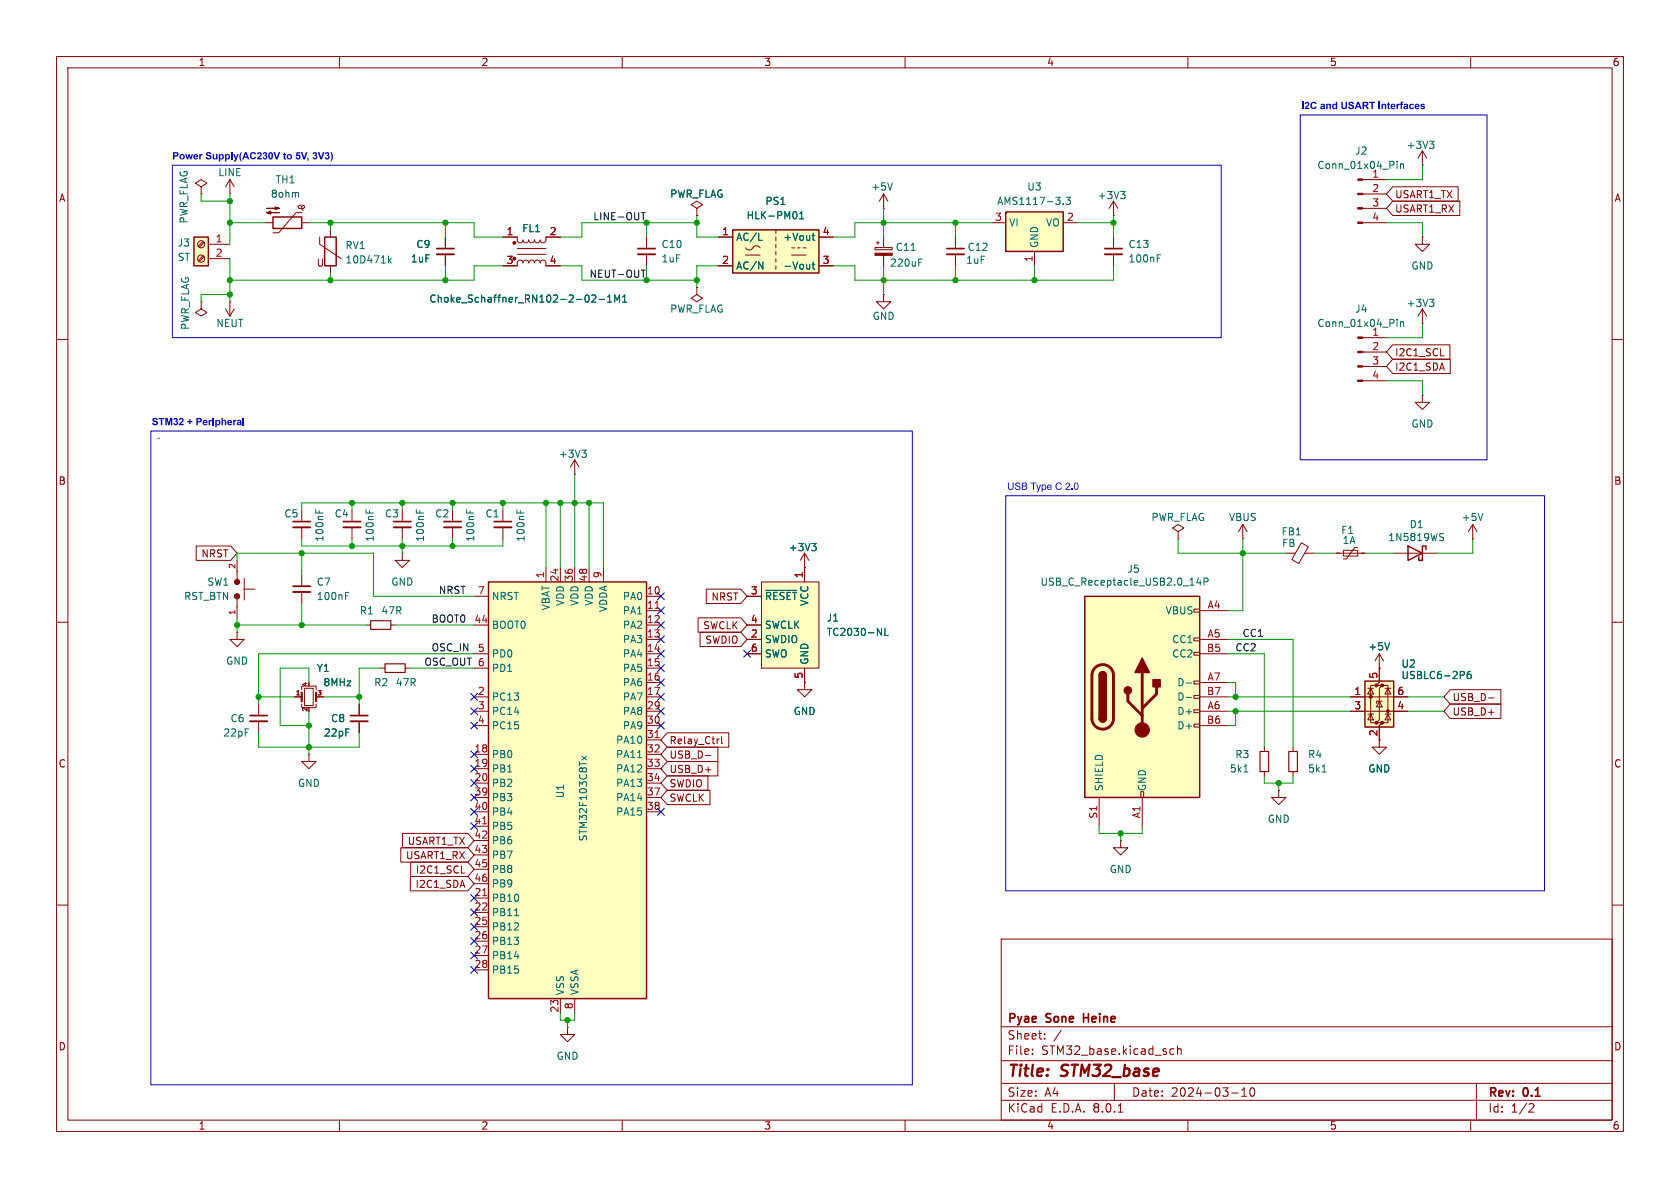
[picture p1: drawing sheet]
<svg xmlns="http://www.w3.org/2000/svg" width="297mm" height="210mm" viewBox="0 0 297 210" stroke-linecap="round" stroke-linejoin="round" font-family="sans-serif">
<g fill="none" stroke="#840000" stroke-width=".18">
<path d="M10 10h277v190h-277zM12 12h273v186h-273zM60 10v2M110 10v2M160 10v2M210 10v2M260 10v2M10 60h2M285 60h2M10 110h2M285 110h2M10 160h2"/>
<path d="M285 160h2M177 166h108v32h-108zM60 198v2M100.3 181.6v1.3h1.3l-1.3 1.3-1.2-1.3h1.2M100.3 181.6h.1M110 198v2M160 198v2M177 194.5h108M177 191.5h108M177 187.5h108M177 181.5h108M182.5 186.3v.1"/>
<path d="M182.5 185.5v.1M184.7 183.6v.1M184.7 182.8v.1M187.6 182.1l-1.3 2M197 191.5v3M197.7 196.6h.8M207 186.3h.5M207 185.5h.5M208.2 185.5l.2-.1 .3 .1 .1 .9M208.2 184.9v1.5M210 198v2M217.7 193.2h1.2"/>
<path d="M219.5 193.8h.9M219.5 192.7l.5-.4v1.5M221.2 192.4l.1-.1a.81 .81 0 0 1 .6 .6 .81 .81 0 0 1-.3 .8l-.1 .1a.81 .81 0 0 1-.6-.6 .81 .81 0 0 1 .3-.8zM260 198v2M261 191.5v6.5M270.5 195.1l.5 .1 .2 .3-1 1.1h1"/>
</g>
<path d="M191.6 179.2v1.5M191.6 179.9h.8" fill="none" stroke="#840000" stroke-width=".3"/>
<path d="M86.4 102.9h27.9v73.6h-27.9z" fill="#ffffc2"/>
<path d="M86.4 102.9h27.9v73.6h-27.9z" fill="none" stroke="#840000" stroke-width=".25"/>
<g fill="none" stroke="#840000" stroke-width=".18">
<path d="M39.9 54.6l.7 1.3M40.6 53.3h.1M40.6 53.3v2.6M41.4 54.6l-.8 1.3M142.2 97.8l-.7 1.3M142.2 97.8v2.5M142.2 97.8l.8 1.3M83.8 105.4h2.6M83.8 110.5h2.6M83.8 115.6h2.6M83.8 118.1h2.6M96.5 100.3v2.6"/>
<path d="M99.1 100.3v2.6M101.6 100.3v2.6M104.1 100.3v2.6M106.7 100.3v2.6M114.3 105.4h2.5M114.3 108h2.5M114.3 110.5h2.5M114.3 113h2.5M114.3 115.6h2.5M114.3 118.1h2.5M142.2 100.3h.1M83.8 123.2h2.6"/>
<path d="M83.8 133.4h2.6M83.8 135.9h2.6M83.8 138.4h2.6M83.8 125.7h2.6M83.8 128.3h2.6M114.3 120.7h2.5M114.3 123.2h2.5M114.3 133.4h2.5M114.3 135.9h2.5M114.3 138.4h2.5M114.3 125.7h2.5M114.3 128.3h2.5"/>
<path d="M114.3 130.8h2.5M83.8 158.8h2.6M83.8 141h2.6M83.8 143.5h2.6M83.8 146.1h2.6M83.8 148.6h2.6M83.8 151.1h2.6M83.8 153.7h2.6M83.8 156.2h2.6M114.3 141h2.5M114.3 143.5h2.5M83.8 161.3h2.6"/>
<path d="M83.8 163.8h2.6M83.8 166.4h2.6M83.8 168.9h2.6M83.8 171.5h2.6M99.1 176.5v2.6M101.6 176.5v2.6"/>
</g>
<path d="M115.8 107.5h.7M115.8 130.4h.7M85.3 158.3h.8M85.3 145.6h.8" fill="none" stroke="#a90000" stroke-width=".18"/>
<path d="M143.5 96.1h.8l-.4 .5M144 96.6l.3 .2v.3l-.3 .3M102.9 133.7l.8 .6M103.7 133.7l-.8 .6M112.7 133.9h.7M91 161.9h.7" fill="none" stroke="#006464" stroke-width=".18"/>
<path d="M34.3 41.9h2.5v5.1h-2.5z" fill="#ffffc2"/>
<path d="M34.3 41.9h2.5v5.1h-2.5z" fill="none" stroke="#840000" stroke-width=".25"/>
<g fill="none" stroke="#840000" stroke-width=".18">
<path d="M35.6 33l1-.6-1-.6-1.1 .6 1.1 .6v1.3M35.6 34.3h.1M40.6 34.3h.1M40.6 31.8l-.7 1.2M40.6 31.8v2.5M40.6 31.8l.8 1.2M240.9 39.4h4.2M240.9 36.8h4.2M240.9 34.3h4.2M240.9 31.8h4.2M35.9 45.2l-.8 .9M35.9 42.7l-.8 .8"/>
<path d="M36.1 45.4l-.9 .8M36.1 42.8l-.9 .9M36.8 43.2h3.8M36.8 45.7h3.8M78.7 41.9v2M78.7 45v2M240.9 59.7h4.2M251.5 57.2h.1M251.5 41.9v1.3h1.2l-1.2 1.3-1.3-1.3h1.3M251.5 41.9h.1M251.5 54.6l-.8 1.3M251.5 54.6v2.6"/>
<path d="M251.5 54.6l.7 1.3M240.9 67.3h4.2M240.9 64.8h4.2M240.9 62.2h4.2M251.5 69.9v1.2h1.2l-1.2 1.3-1.3-1.3h1.3M251.5 69.9h.1"/>
<circle cx="35.6" cy="43.2" r=".63"/>
<circle cx="35.6" cy="45.7" r=".63"/>
</g>
<g fill="#840000" stroke="#840000" stroke-width=".18">
<path d="M240 67.2h.9v.2h-.9z"/>
<path d="M240 64.6h.9v.3h-.9z"/>
<path d="M240 62.1h.9v.3h-.9z"/>
<path d="M240 59.6h.9v.2h-.9z"/>
<path d="M240 39.2h.9v.3h-.9z"/>
<path d="M240 36.7h.9v.3h-.9z"/>
<path d="M240 34.2h.9v.2h-.9z"/>
<path d="M240 31.6h.9v.3h-.9z"/>
</g>
<path d="M247 28.5v.1M247 28.9v.9M247.6 28.9v.9M247.6 29.1l.2-.2 .3 .1v.8M247 56.5v.1M247 56.9v.8M247.6 56.9v.8M247.6 57l.2-.1h.3v.8M252.7 52.9h.8l-.4 .5M253.3 53.4l.2 .2v.3l-.2 .3" fill="none" stroke="#006464" stroke-width=".18"/>
<path d="M77.2 45h3.1" fill="none" stroke="#840000" stroke-width=".33"/>
<path d="M77.2 43.9h3.1" fill="none" stroke="#840000" stroke-width=".3"/>
<path d="M191.8 105.4h20.3v35.6h-20.3z" fill="#ffffc2"/>
<g fill="none" stroke="#840000" stroke-width=".18">
<path d="M123.2 36.8l1-.6-1-.6-1 .6 1 .6v1.3M123.2 38.1h.1M88.9 41.9h2.5l.1 .7 .5 .3 .3-.1 .2-.4 .1 .3 .3 .2 .4-.1 .2-.4 .1 .3 .3 .2 .4-.1 .2-.4 .1 .3 .3 .2 .4-.1 .2-.4 .2 .4 .4 .1 .4-.3v-.7h2.6M91.4 43.9h5.1M91.4 45h5.1M96.5 46.5l-.1-.4-.3-.1-.4 .1-.2 .4-.1-.3-.3-.2-.4 .1-.2 .4-.1-.3-.3-.2-.4 .1-.2 .4-.2-.4-.4-.1-.3 .2-.1 .3-.2-.4-.4-.1-.4 .3-.1 .7h-2.5M96.5 47h2.6M154.7 43.8h3v.3h-3zM154.9 42.9h.5M155.2 42.7v.5M156.2 41.9v1.9M156.2 45.1v1.9"/>
<path d="M208.3 94l1-.7-1-.6-1 .6 1 .7v1.3M208.3 95.3h.1M219.7 95.3h.1M219.7 92.7l-.8 1.3M219.7 92.7v2.6M219.7 92.7l.8 1.3M211.1 115.3h1v.5h-1zM211.1 112.8h1v.5h-1zM211.1 107.7h1v.5h-1zM212.1 108h5.1M212.1 113h5.1M212.1 115.6h5.1"/>
<path d="M201.7 140h.5v1h-.5zM211.1 128h1v.5h-1zM211.1 125.5h1v.5h-1zM211.1 122.9h1v.5h-1zM211.1 120.4h1v.5h-1zM212.1 125.7h5.1M212.1 120.7h5.1M212.1 128.3h5.1M212.1 123.2h5.1M194.3 141v5.1M198.1 148.6v1.3h1.3l-1.3 1.2-1.3-1.2h1.3M198.1 148.6h.1"/>
<path d="M201.9 141v5.1"/>
</g>
<path d="M191.8 105.4h20.3v35.6h-20.3zM194.3 119.4a.64 .64 0 0 1 .6-.7 .64 .64 0 0 1 .7 .7M194.3 127a.64 .64 0 0 0 .6 .6 .64 .64 0 0 0 .7-.6" fill="none" stroke="#840000" stroke-width=".25"/>
<path d="M193.6 118a1.91 1.91 0 0 1 2.1-.4 1.91 1.91 0 0 1 1.1 1.8v7.6a1.91 1.91 0 0 1-1.9 1.9 1.91 1.91 0 0 1-1.9-1.9v-7.8l.2-.6zM201.9 118.9v10.1M199.4 122.7v1.3l2.5 2.5M204.5 121.4v1.3l-2.6 2.5" fill="none" stroke="#840000" stroke-width=".51"/>
<g fill="#840000" stroke="#840000" stroke-width=".25">
<path d="M194.3 127h1.3a.64 .64 0 0 1-.7 .6 .64 .64 0 0 1-.6-.6z"/>
<path d="M194.3 119.4h1.3v7.6h-1.3z"/>
<path d="M194.5 118.9a.64 .64 0 0 1 .7-.1 .64 .64 0 0 1 .4 .6h-1.3z"/>
<path d="M201.9 116.3l1.3 2.6h-2.5z"/>
<path d="M203.8 120.1h1.3v1.3h-1.3z"/>
<circle cx="199.4" cy="122" r=".63"/>
</g>
<g fill="#840000" stroke="#840000" stroke-width=".18">
<path d="M154.7 44.8h3v.3h-3z"/>
<circle cx="201.9" cy="129" r="1.27"/>
<circle cx="90.9" cy="45.7" r=".25"/>
<circle cx="90.9" cy="42.9" r=".25"/>
</g>
<g fill="none" stroke="#006464" stroke-width=".18">
<path d="M104.6 52.3l.5-.2 .3 .4-.8 .9h.8M105.9 52.9h1M107.4 53.4h.7M107.4 52.5l.4-.4v1.3M108.7 53.4v-1.3l.4 .9 .4-.9v1.3M110.1 53.4h.7M110.1 52.5l.3-.4v1.3M161.1 44.3h.7M162.4 46.4h.4M162.4 45.8h.6M211.9 102.1l-.3 .9h.8M212.2 102.6v.8"/>
<path d="M212.9 102.8h.6l.1-.2-.1-.3-.6-.1v1.2M209.7 120.7h1M209.7 123.3h1"/>
</g>
<path d="M129.5 40.6h15.3v7.7h-15.3z" fill="#ffffc2"/>
<path d="M48.3 38.4h5v2h-5zM57.4 41.9h2v5.1h-2zM129.5 40.6h15.3v7.7h-15.3z" fill="none" stroke="#840000" stroke-width=".25"/>
<g fill="none" stroke="#840000" stroke-width=".18">
<path d="M47 39.4h1.3M52.7 36.6l.2 .2h.7l.2-.2-.1-.2-.2-.1-.2 .2 .1 .4 .2 .3M53.2 36.2l-.4 .2-.1 .2M53.3 37.6h-1l-3 3.5h-1M53.3 39.4h1.3M156.2 36.8h.1M156.2 34.3l-.8 1.3M156.2 34.3v2.5M156.2 34.3l.8 1.3M196.8 38.1h.1M196.8 35.6v2.5M196.8 35.6l-.7 1.2"/>
<path d="M196.8 35.6l.8 1.2M35.6 53.3v1.3l-1.1 .6 1.1 .7 1-.7-1-.6M35.6 53.3h.1M56.5 41.9v1.3l3.8 2.5M58.4 40.6v1.3M58.4 47v1.3M127 41.9h2.5M127 47h2.5M131.8 43.8a.8 .8 0 0 0 .8 .4 .8 .8 0 0 0 .7-.6 .73 .73 0 0 1 1.1 .2M131.8 45.1h2.6M137.2 40.6v.7M137.2 41.9v.6"/>
<path d="M137.2 43.2v.6M137.2 44.5v.6M137.2 45.7v.7M137.2 47v.6M140 45.1h2.5M140 43.8h.5M141 43.8h.5M142 43.8h.5M144.8 41.9h2.5M144.8 47h2.5M156.2 52.1v1.2h1.3l-1.3 1.3-1.3-1.3h1.3M156.2 52.1h.1"/>
<path d="M196.8 41.9v2M196.8 45v2"/>
</g>
<g fill="none" stroke="#006464" stroke-width=".18">
<path d="M52.6 34l.2 .2v.7M140.8 37.5l.1 .4-.1 .7M141.4 38.7h.7M141.4 37.8l.3-.4v1.3M157.8 32.3l-.5 1.3M198.1 33.9h.8l-.4 .4M198.7 34.3l.2 .3v.3l-.2 .2M68.7 45.2v1.3M68.8 46l.4 .5M69.2 45.6l-.5 .5M134.1 42.5h.6M134.1 46.3l.8 1.3v-1.3"/>
<path d="M143.6 46.7h.5M143.6 41.6h.5M143.7 41.2v1.1l.4 .2M143.7 46.3v1.1l.4 .2M204.6 45.6h.4M204.6 45h.6"/>
</g>
<g fill="#840000" stroke="#840000" stroke-width=".18">
<path d="M47.1 36.8h2.3l-.8 .3v-.5l.8 .2z"/>
<path d="M47.1 37.6l.8-.3v.5l-.8-.2h2.3z"/>
</g>
<path d="M195.3 45h3.1" fill="none" stroke="#840000" stroke-width=".33"/>
<path d="M195.3 43.9h3.1" fill="none" stroke="#840000" stroke-width=".3"/>
<path d="M177.8 37.5h10.2v7h-10.2z" fill="#ffffc2"/>
<path d="M177.8 37.5h10.2v7h-10.2z" fill="none" stroke="#840000" stroke-width=".25"/>
<path d="M175.3 39.4h2.5M188 39.4h2.5M182.9 44.5v2.5" fill="none" stroke="#840000" stroke-width=".18"/>
<path d="M188 36v.1M188.4 34.9h.8l-.4 .5 .4 .1v.5l-.2 .1-.6-.1" fill="none" stroke="#006464" stroke-width=".18"/>
<path d="M134.6 102.9h10.2v15.2h-10.2z" fill="#ffffc2"/>
<g fill="none" stroke="#840000" stroke-width=".18">
<path d="M251.5 29.2h.1M251.5 26.7l-.8 1.2M251.5 26.7v2.5M251.5 26.7l.7 1.2M114.3 41.9v2M114.3 45v2M123.2 50.8v1.3l-1 .6 1 .6 1-.6-1-.6M123.2 50.8h.1M168.9 41.9v2M168.9 45v2M41.9 99.1v3.3M53.3 90.2v2"/>
<path d="M53.3 93.2v2.1M62.2 90.2v2M62.2 93.2v2.1M71.1 90.2v2M71.1 93.2v2.1M80 90.2v2M80 93.2v2.1M88.9 90.2v2M88.9 93.2v2.1M101.6 83.8h.1M101.6 81.3l-.8 1.3M101.6 81.3v2.5"/>
<path d="M101.6 81.3l.8 1.3M246.4 97.8h7.6M260.3 95.3h.1M260.3 92.7l-.7 1.3M260.3 92.7v2.6M260.3 92.7l.8 1.3M41.9 105.9v3.3M43.2 102.2v3.8M43.2 104.1h1.9M53.3 101.6v2M53.3 104.6v2.1M67.3 118.1h.8"/>
<path d="M71.6 118.1h.8M132.1 113h2.5M132.1 105.4h2.5M132.1 110.5h2.5M132.1 115.6h2.5M134.6 102.9h10.2v15.2h-10.2zM142.2 100.3v2.6M142.2 118.1v2.6M243.8 118.1h.1M243.8 115.6l-.7 1.2M243.8 115.6v2.5M243.8 115.6l.8 1.2"/>
<path d="M45.7 124.5v2M45.7 127.5v2M52.1 123.2h1.2M53.3 124.5v.6h2.6v-.6M53.3 121.9v-.6h2.6v.6M53.8 121.7h1.6v3h-1.6zM54.6 133.4v1.2h1.3l-1.3 1.3-1.3-1.3h1.3M54.6 133.4h.1M55.9 123.2h1.2M63.5 124.5v2M63.5 127.5v2M142.2 120.7v1.2h1.3l-1.3 1.3-1.2-1.3h1.2"/>
<path d="M142.2 120.7h.1M223.5 132.1v.7M223.5 136.4v.8M226.1 139.7v1.3h1.2l-1.2 1.2-1.3-1.2h1.3M226.1 139.7h.1M228.6 132.1v.7M228.6 136.4v.8M243.8 130.8v1.3h1.3l-1.3 1.3-1.2-1.3h1.2"/>
</g>
<g fill="none" stroke="#006464" stroke-width=".18">
<path d="M252.7 25h.8l-.4 .4M253.3 25.4l.2 .3v.3l-.2 .2M102.9 79.6h.7l-.4 .5M55.8 90.1v.6M56.4 90.3v.4M64.7 90.1v.6M65.3 90.3v.4M73.6 90.1v.6M74.2 90.3v.4M82.5 90.1v.6M83.1 90.3v.4M91.4 90.1v.6"/>
<path d="M92 90.3v.4M103.4 80.1l.2 .2v.3l-.2 .2M254.7 94.9l.4 .1 .1 .3-.2 .3h-.3M254.7 94.3l.5 .1M262.2 90.7l-.5 1.3M61.1 105.3h.4M61.1 104.7h.6M135.4 104.4h5.4M155.1 111.1l.7 1.2v-1.2M156.4 111.1v1.2h.6M245.7 113.6l-.5 1.3M219.9 136.5h.7"/>
<path d="M233.7 136.5h.8"/>
</g>
<g fill="#840000" stroke="#840000" stroke-width=".18">
<circle cx="41.9" cy="105.4" r=".46"/>
<circle cx="41.9" cy="102.9" r=".46"/>
</g>
<path d="M112.8 45h3M167.4 45h3M51.8 93.2h3.1M60.7 93.2h3.1M69.6 93.2h3M78.5 93.2h3M87.4 93.2h3M51.8 104.6h3.1M44.2 127.5h3M62 127.5h3" fill="none" stroke="#840000" stroke-width=".33"/>
<path d="M112.8 43.9h3M167.4 43.9h3M51.8 92.2h3.1M60.7 92.2h3.1M69.6 92.2h3M78.5 92.2h3M87.4 92.2h3M51.8 103.6h3.1M44.2 126.5h3M62 126.5h3" fill="none" stroke="#840000" stroke-width=".3"/>
<path d="M53.3 122.4v1.6M55.9 122.4v1.6" fill="none" stroke="#840000" stroke-width=".38"/>
<path d="M68.1 117.3h3.5v1.6h-3.5zM222.8 132.8h1.5v3.6h-1.5zM227.8 132.8h1.6v3.6h-1.6z" fill="none" stroke="#840000" stroke-width=".2"/>
<path d="M248.9 96.5l2.6 1.3-2.6 1.3zM252.1 97.2v-.7h-.6v2.6h-.7v-.7" fill="none" stroke="#840000" stroke-width=".25"/>
<path d="M241.3 120.4h5.1v8.1h-5.1z" fill="#ffffc2"/>
<g fill="#840000" stroke="#840000" stroke-width=".18">
<circle cx="242.3" cy="123.2" r=".25"/>
<circle cx="243.3" cy="127.8" r=".25"/>
<circle cx="243.3" cy="121.2" r=".25"/>
<circle cx="244.3" cy="127.8" r=".25"/>
<circle cx="244.3" cy="121.2" r=".25"/>
<circle cx="245.4" cy="125.7" r=".25"/>
</g>
<g fill="none" stroke="#840000" stroke-width=".18">
<path d="M123.2 38.1h.1M246.2 35.6h11.9v2.5h-11.9l-1.1-1.3zM246.2 33h11.6v2.6h-11.6l-1.1-1.3zM78.7 41.9v2M78.7 45v2M88.9 41.9h2.5M88.9 47h2.5M96.5 41.9h2.6M96.5 47h2.6M127 41.9h2.5M127 47h2.5M144.8 41.9h2.5"/>
<path d="M144.8 47h2.5M246.2 61h10.1v2.5h-10.1l-1.1-1.3zM246.2 63.5h10.2v2.5h-10.2l-1.1-1.2zM254.7 62.9h.6M34.7 96.5h6.1l1.1 1.3-1.1 1.3h-6.1zM71.1 97.8v1.3h1.3l-1.3 1.2-1.3-1.2h1.3M71.1 97.8h.1M227.3 97.8h1.7M230.1 96l1.2 .7-1.7 2.9-1.2-.7zM230.7 97.8h1.7M236.2 97.8h5.1M237.5 97.3h2.5v1h-2.5z"/>
<path d="M240 96.8h-.5l-1.5 2h-.5M41.9 111.8v1.2h1.3l-1.3 1.3-1.3-1.3h1.3M41.9 111.8h.1M64.8 110.5h.7M69.1 110.5h.7M123.4 109.2h7.6l1.1 1.3-1.1 1.3h-7.6zM123.8 111.8h7.2l1.1 1.2-1.1 1.3h-7.2zM124.9 104.1h6.1l1.1 1.3-1.1 1.3h-6.1zM132.1 110.5h2.5M132.1 113h2.5M132.1 105.4h2.5M132.1 115.6h2.5"/>
<path d="M142.2 100.3h.1M142.2 100.3v2.6M142.2 118.1v2.6M243.8 118.1v2.6l-.5 .5h1l-.5 .5v5.6l-.5 .5h1l-.5 .5v2.5M243.8 118.1h.1M52.1 123.2h1.2M55.9 123.2h1.2M63.5 124.5v2M63.5 127.5v2M118 134.6h8.9v2.6h-8.9l-1.2-1.3zM118 132.1h8.9v2.5h-8.9l-1.2-1.2zM118 129.5h10.8v2.6h-10.8l-1.2-1.3z"/>
<path d="M118 139.7h7.5v2.5h-7.5l-1.2-1.2zM118 137.2h7.2v2.5h-7.2l-1.2-1.3zM124.7 133.5h1M127 130.6h.1M127.6 130.2v1.1l.1 .2M142.2 120.7h.1M238.8 125.7h10.1M238.8 123.2h10.1M241.8 126.2h1M241.8 121.7h1M242.3 121.7l.5 1h-1zM242.3 126.2l.5 1.1h-1z"/>
<path d="M243.3 121.2h-1v6.6h1M243.8 124l.5 1h-1zM244.3 124h-1v.3M244.3 121.2h1.1v6.6h-1.1M244.9 126.2h1M244.9 121.7h1M245.4 126.2l.5 1.1h-1zM245.4 121.7l.5 1h-1zM256.4 121.9h8.9v2.6h-8.9l-1.1-1.3zM256.4 124.5h8.9v2.5h-8.9l-1.1-1.3zM263.1 123.4h1M70.9 149.9h11.8l1.1 1.2-1.1 1.3h-11.8z"/>
<path d="M71.2 147.3h11.5l1.1 1.3-1.1 1.3h-11.5zM72.5 154.9h10.2l1.1 1.3-1.1 1.3h-10.2zM72.6 152.4h10.1l1.1 1.3-1.1 1.2h-10.1zM81.6 154.3h.6"/>
</g>
<path d="M241.3 120.4h5.1v8.1h-5.1z" fill="none" stroke="#840000" stroke-width=".25"/>
<g fill="none" stroke="#006464" stroke-width=".18">
<path d="M140.8 37.5l.1 .4-.1 .7M141.4 38.7h.7M141.4 37.8l.3-.4v1.3M104.6 52.3l.5-.2 .3 .4-.8 .9h.8M105.9 52.9h1M107.4 53.4h.7M107.4 52.5l.4-.4v1.3M108.7 53.4v-1.3l.4 .9 .4-.9v1.3M110.1 53.4h.7M110.1 52.5l.3-.4v1.3M134.1 42.5h.6M134.1 46.3l.8 1.3v-1.3"/>
<path d="M143.6 46.7h.5M143.6 41.6h.5M143.7 41.2v1.1l.4 .2M143.7 46.3v1.1l.4 .2M143.5 96.1h.8l-.4 .5M144 96.6l.3 .2v.3l-.3 .3M135.4 104.4h5.4M155.1 111.1l.7 1.2v-1.2M156.4 111.1v1.2h.6M245.7 113.6l-.5 1.3M258.8 118.8l.1 .1-.1 .4M260 118.7l-.4 .1a.86 .86 0 0 0 0 1.2l.4-.2 .1-.4-.2-.2h-.3l-.2 .2"/>
</g>
<path d="M65.5 109.7h3.6v1.6h-3.6z" fill="none" stroke="#840000" stroke-width=".2"/>
<path d="M113.4 37.6h.7M113.7 37.6v1.3M113.4 47.7h.7" fill="none" stroke="#0f0f0f" stroke-width=".18"/>
<path d="M30.5 29.2h185.4v30.5h-185.4zM229.9 20.3h33v61h-33zM26.7 76.2h134.6v115.6h-134.6zM27.9 77.5h.1M177.8 87.6h95.2v69.9h-95.2z" fill="none" stroke="#0000c2" stroke-width=".18"/>
<g fill="none" stroke="#009600" stroke-width=".18">
<path d="M35.6 34.3v1.3h5M40.6 39.4h6.4M40.6 34.3v8.9M54.6 39.4h29.2v2.5h5.1M58.4 39.4v1.2M78.7 39.4v2.5M114.3 39.4v2.5M123.2 39.4h-20.3v2.5h-3.8M123.2 38.1v3.8h3.8M156.2 36.8v5.1M168.9 39.4v2.5M175.3 39.4h-24.2v2.5h-3.8"/>
<path d="M190.5 39.4h6.3M196.8 38.1v3.8M245.1 39.4h6.4v2.5M251.5 29.2v2.6h-6.4M40.6 45.7v7.6M40.6 52.1h-5v1.2M58.4 48.3v1.2M78.7 47v2.5M88.9 47h-5.1v2.5h-43.2M99.1 47h3.8v2.5h20.3M114.3 47v2.5M127 47h-3.8v3.8"/>
<path d="M147.3 47h3.8v2.5h45.7v-2.5M156.2 47v5.1M168.9 47v2.5M182.9 47v2.5M251.5 57.2v2.5h-6.4M245.1 67.3h6.4v2.6M41.9 99.1v-1.3h24.1v7.6h17.8M53.3 90.2v-1.3h53.4v11.4M53.3 95.3v1.2h35.6v-1.2M53.3 97.8v3.8M62.2 88.9v1.3M62.2 95.3v1.2"/>
<path d="M71.1 88.9v1.3M71.1 95.3v2.5M80 88.9v1.3M80 95.3v1.2M88.9 88.9v1.3M96.5 88.9v11.4M99.1 88.9v11.4M101.6 83.8v16.5M104.1 88.9v11.4M208.3 95.3v2.5h19M219.7 95.3v12.7h-2.5M232.4 97.8h3.8"/>
<path d="M241.3 97.8h5.1M260.3 95.3v2.5h-6.3M41.9 110.5h22.9M41.9 109.2v2.6M53.3 106.7v3.8M67.3 118.1h-3.8v6.4M69.8 110.5h14M72.4 118.1h11.4M83.8 115.6h-38.1v8.9M217.2 113h11.4v19.1M217.2 115.6h6.3v16.5M45.7 123.2h6.4"/>
<path d="M45.7 129.5v2.6h17.8v-2.6M54.6 120.7v-2.6h-5.1v10.2h5.1M54.6 125.7v7.7M57.1 123.2h6.4M217.2 123.2h21.6M217.2 125.7h21.6M217.2 120.7h1.2v2.5M218.4 125.7v2.6h-1.2M223.5 137.2v1.2h5.1v-1.2M226.1 138.4v1.3M248.9 123.2h6.4M248.9 125.7h6.4"/>
<path d="M194.3 146.1v1.2h7.6v-1.2M198.1 147.3v1.3M99.1 179.1v1.2h2.5v-1.2M100.3 180.3v1.3"/>
</g>
<g fill="none" stroke="#000084" stroke-width=".18">
<path d="M116.2 107.3l1.2 1.3M116.2 115l1.2 1.2M116.2 112.4l1.2 1.2M116.2 109.9l1.2 1.2M116.2 104.8l1.2 1.2M116.2 117.5l1.2 1.2M117.4 107.3l-1.2 1.3M117.4 115l-1.2 1.2M117.4 112.4l-1.2 1.2M117.4 109.9l-1.2 1.2M117.4 104.8l-1.2 1.2M117.4 117.5l-1.2 1.2"/>
<path d="M131.5 115l1.2 1.2M132.7 115l-1.2 1.2M83.2 127.7l1.2 1.2M83.2 132.7l1.2 1.3M83.2 125.1l1.2 1.2M83.2 135.3l1.2 1.2M83.2 122.6l1.2 1.2M83.2 137.8l1.2 1.2M84.4 137.8l-1.2 1.2M84.4 127.7l-1.2 1.2M84.4 132.7l-1.2 1.3M84.4 125.1l-1.2 1.2"/>
<path d="M84.4 135.3l-1.2 1.2M84.4 122.6l-1.2 1.2M116.2 122.6l1.2 1.2M116.2 127.7l1.2 1.2M116.2 120l1.2 1.3M116.2 125.1l1.2 1.2M117.4 127.7l-1.2 1.2M117.4 122.6l-1.2 1.2M117.4 120l-1.2 1.3M117.4 125.1l-1.2 1.2M83.2 142.9l1.2 1.2M83.2 158.1l1.2 1.3"/>
<path d="M83.2 140.4l1.2 1.2M83.2 145.4l1.2 1.3M84.4 140.4l-1.2 1.2M84.4 145.4l-1.2 1.3M84.4 142.9l-1.2 1.2M84.4 158.1l-1.2 1.3M116.2 142.9l1.2 1.2M117.4 142.9l-1.2 1.2M83.2 160.7l1.2 1.2M83.2 168.3l1.2 1.2M83.2 170.8l1.2 1.3M83.2 165.8l1.2 1.2"/>
<path d="M83.2 163.2l1.2 1.2M84.4 160.7l-1.2 1.2M84.4 168.3l-1.2 1.2M84.4 170.8l-1.2 1.3M84.4 165.8l-1.2 1.2M84.4 163.2l-1.2 1.2"/>
</g>
<g fill="#009600" stroke="#009600" stroke-width=".18">
<circle cx="182.9" cy="49.5" r=".46"/>
<circle cx="168.9" cy="49.5" r=".46"/>
<circle cx="156.2" cy="39.4" r=".46"/>
<circle cx="101.6" cy="88.9" r=".46"/>
<circle cx="104.1" cy="88.9" r=".46"/>
<circle cx="99.1" cy="88.9" r=".46"/>
<circle cx="123.2" cy="49.5" r=".46"/>
<circle cx="114.3" cy="39.4" r=".46"/>
<circle cx="123.2" cy="39.4" r=".46"/>
<circle cx="114.3" cy="49.5" r=".46"/>
<circle cx="168.9" cy="39.4" r=".46"/>
<circle cx="156.2" cy="49.5" r=".46"/>
<circle cx="219.7" cy="97.8" r=".46"/>
<circle cx="196.8" cy="39.4" r=".46"/>
<circle cx="40.6" cy="49.5" r=".46"/>
<circle cx="40.6" cy="52.1" r=".46"/>
<circle cx="58.4" cy="39.4" r=".46"/>
<circle cx="40.6" cy="35.6" r=".46"/>
<circle cx="40.6" cy="39.4" r=".46"/>
<circle cx="58.4" cy="49.5" r=".46"/>
<circle cx="226.1" cy="138.4" r=".46"/>
<circle cx="198.1" cy="147.3" r=".46"/>
<circle cx="218.4" cy="123.2" r=".46"/>
<circle cx="218.4" cy="125.7" r=".46"/>
<circle cx="88.9" cy="88.9" r=".46"/>
<circle cx="78.7" cy="49.5" r=".46"/>
<circle cx="80" cy="88.9" r=".46"/>
<circle cx="78.7" cy="39.4" r=".46"/>
<circle cx="62.2" cy="88.9" r=".46"/>
<circle cx="71.1" cy="88.9" r=".46"/>
<circle cx="45.7" cy="123.2" r=".46"/>
<circle cx="71.1" cy="96.5" r=".46"/>
<circle cx="80" cy="96.5" r=".46"/>
<circle cx="96.5" cy="88.9" r=".46"/>
<circle cx="54.6" cy="128.3" r=".46"/>
<circle cx="54.6" cy="132.1" r=".46"/>
<circle cx="100.3" cy="180.3" r=".46"/>
<circle cx="62.2" cy="96.5" r=".46"/>
<circle cx="53.3" cy="110.5" r=".46"/>
<circle cx="53.3" cy="97.8" r=".46"/>
<circle cx="41.9" cy="110.5" r=".46"/>
<circle cx="63.5" cy="123.2" r=".46"/>
</g>
<g font-size="2.8" fill="#840000">
<text x="178" y="190.9">Title:</text>
<text x="187.7" y="190.9">STM32_base</text>
</g>
<g font-size="2.1" fill="#840000">
<text x="178" y="184">Sheet:</text>
<text x="178" y="181.2">Pyae</text>
<text x="185" y="181.2">Sone</text>
<text x="192.2" y="181.2">Heine</text>
<text x="178" y="186.7">File:</text>
<text x="184.1" y="186.7">STM32_base.kicad_sch</text>
<text x="178" y="196.9">KiCad</text>
<text x="178" y="194.1">Size:</text>
<text x="184.7" y="194.1">A4</text>
<text x="185.7" y="196.9">E.D.A.</text>
<text x="193.3" y="196.9">8.0.1</text>
<text x="200" y="194.1">Date:</text>
<text x="207" y="194.1">2024-03-10</text>
<text x="263" y="194.3">Rev:</text>
<text x="263" y="196.9">Id:</text>
<text x="267.1" y="196.9">1/2</text>
<text x="269.4" y="194.3">0.1</text>
</g>
<g font-size="1.8" fill="#840000">
<text x="35" y="11.9">1</text>
<text x="85" y="11.9">2</text>
<text x="135" y="11.9">3</text>
<text x="185" y="11.9">4</text>
<text x="235" y="11.9">5</text>
<text x="285" y="11.9">6</text>
<text x="10.3" y="35.9">A</text>
<text x="246.5" y="35.2">USART1_TX</text>
<text x="285.3" y="35.9">A</text>
<text x="246.5" y="37.8">USART1_RX</text>
<text x="55.9" y="47.4">U</text>
<text x="246.5" y="63.2">I2C1_SCL</text>
<text x="246.5" y="65.7">I2C1_SDA</text>
<text x="10.3" y="85.9">B</text>
<text x="285.3" y="85.9">B</text>
<text x="35.5" y="98.7">NRST</text>
<text x="125.7" y="106.4">NRST</text>
<text x="124.2" y="111.4">SWCLK</text>
<text x="124.6" y="114">SWDIO</text>
<text x="256.7" y="124.1">USB_D-</text>
<text x="118.3" y="131.8">Relay_Ctrl</text>
<text x="256.7" y="126.7">USB_D+</text>
<text x="10.3" y="135.9">C</text>
<text x="118.3" y="136.8">USB_D+</text>
<text x="118.3" y="134.3">USB_D-</text>
<text x="285.3" y="135.9">C</text>
<text x="118.3" y="141.9">SWCLK</text>
<text x="118.3" y="139.4">SWDIO</text>
<text x="72" y="149.5">USART1_TX</text>
<text x="71.7" y="152.1">USART1_RX</text>
<text x="73.4" y="154.6">I2C1_SCL</text>
<text x="73.4" y="157.2">I2C1_SDA</text>
<text x="10.3" y="185.9">D</text>
<text x="285.3" y="185.9">D</text>
<text x="35" y="199.9">1</text>
<text x="85" y="199.9">2</text>
<text x="135" y="199.9">3</text>
<text x="185" y="199.9">4</text>
<text x="235" y="199.9">5</text>
<text x="285" y="199.9">6</text>
</g>
<g font-size="1.8" fill="#0000c2">
<text x="230.1" y="19.8">I2C and USART Interfaces</text>
<text x="30.5" y="28.7">Power Supply(AC230V to 5V, 3V3)</text>
<text x="26.8" y="75.6">STM32 + Peripheral</text>
<text x="178" y="87.1">USB Type C 2.0</text>
</g>
<g font-size="1.8" fill="#006464">
<text x="239.5" y="27.5">J2</text>
<text x="248.6" y="26.5">+3V3</text>
<text x="38.5" y="31.3">LINE</text>
<text x="47.8" y="35.2">8ohm</text>
<text x="48.6" y="32.6">TH1</text>
<text x="118.4" y="35.2">PWR_FLAG</text>
<text x="153.9" y="33.9">+5V</text>
<text x="181.5" y="33.9">U3</text>
<text x="194" y="35.4">+3V3</text>
<text x="232.8" y="30.1">Conn_01x04_Pin</text>
<text x="242.5" y="31.5">1</text>
<text x="33.4" y="39.6" transform="rotate(-90 33.4 39.6)">PWR_FLAG</text>
<text x="92.2" y="41.2">FL1</text>
<text x="131.9" y="39">HLK-PM01</text>
<text x="135.2" y="36.4">PS1</text>
<text x="176.2" y="36.4">AMS1117-3.3</text>
<text x="178.3" y="40.2">VI</text>
<text x="184.8" y="40.2">VO</text>
<text x="31.3" y="43.8">J3</text>
<text x="31.3" y="46.3">ST</text>
<text x="61" y="44.2">RV1</text>
<text x="61" y="46.8">10D471k</text>
<text x="72.5" y="46.6">1uF</text>
<text x="73.5" y="44">C9</text>
<text x="116.8" y="46.6">1uF</text>
<text x="116.8" y="44">C10</text>
<text x="130" y="42.8">AC/L</text>
<text x="130" y="47.9">AC/N</text>
<text x="138.4" y="47.9">-Vout</text>
<text x="138.4" y="42.8">+Vout</text>
<text x="157.2" y="47.3">220uF</text>
<text x="158.3" y="44.6">C11</text>
<text x="170.7" y="46.8">1uF</text>
<text x="171" y="44.6">C12</text>
<text x="183.7" y="43.9" transform="rotate(-90 183.7 43.9)">GND</text>
<text x="199.4" y="46.6">100nF</text>
<text x="199.4" y="44">C13</text>
<text x="249.4" y="47.9">GND</text>
<text x="75.8" y="53.7">Choke_Schaffner_RN102-2-02-1M1</text>
<text x="33.6" y="58.4" transform="rotate(-90 33.6 58.4)">PWR_FLAG</text>
<text x="38.1" y="58">NEUT</text>
<text x="118.4" y="55.5">PWR_FLAG</text>
<text x="154.2" y="56.7">GND</text>
<text x="232.8" y="58">Conn_01x04_Pin</text>
<text x="239.5" y="55.5">J4</text>
<text x="242.5" y="59.4">1</text>
<text x="248.6" y="54.5">+3V3</text>
<text x="249.4" y="75.8">GND</text>
<text x="98.7" y="81.1">+3V3</text>
<text x="50.2" y="91.7">C5</text>
<text x="57.4" y="95.9" transform="rotate(-90 57.4 95.9)">100nF</text>
<text x="59.1" y="91.7">C4</text>
<text x="66.3" y="95.9" transform="rotate(-90 66.3 95.9)">100nF</text>
<text x="68" y="91.7">C3</text>
<text x="75.2" y="95.9" transform="rotate(-90 75.2 95.9)">100nF</text>
<text x="76.8" y="91.7">C2</text>
<text x="84" y="95.9" transform="rotate(-90 84 95.9)">100nF</text>
<text x="85.7" y="91.7">C1</text>
<text x="92.9" y="95.9" transform="rotate(-90 92.9 95.9)">100nF</text>
<text x="203.5" y="92.3">PWR_FLAG</text>
<text x="217.2" y="92.3">VBUS</text>
<text x="226.5" y="94.8">FB1</text>
<text x="237" y="94.6">F1</text>
<text x="245.3" y="95.9">1N5819WS</text>
<text x="249.1" y="93.6">D1</text>
<text x="258.3" y="92.3">+5V</text>
<text x="139.3" y="97.6">+3V3</text>
<text x="199.2" y="101.4">J5</text>
<text x="226.6" y="96.9">FB</text>
<text x="237.3" y="96.4">1A</text>
<text x="32.4" y="106.3">RST_BTN</text>
<text x="36.6" y="103.7">SW1</text>
<text x="55.9" y="103.7">C7</text>
<text x="55.9" y="106.3">100nF</text>
<text x="69.1" y="103.7">GND</text>
<text x="86.9" y="106.3">NRST</text>
<text x="97.4" y="108" transform="rotate(-90 97.4 108)">VBAT</text>
<text x="99.9" y="107.2" transform="rotate(-90 99.9 107.2)">VDD</text>
<text x="102.5" y="107.2" transform="rotate(-90 102.5 107.2)">VDD</text>
<text x="105" y="107.2" transform="rotate(-90 105 107.2)">VDD</text>
<text x="110" y="106.3">PA0</text>
<text x="135.1" y="106.3">~{RESET}</text>
<text x="143.1" y="107.2" transform="rotate(-90 143.1 107.2)">VCC</text>
<text x="183.8" y="103.7">USB_C_Receptacle_USB2.0_14P</text>
<text x="63.5" y="108.8">R1</text>
<text x="67.3" y="108.8">47R</text>
<text x="86.9" y="111.4">BOOT0</text>
<text x="107.5" y="108.3" transform="rotate(-90 107.5 108.3)">VDDA</text>
<text x="110" y="108.8">PA1</text>
<text x="110" y="111.4">PA2</text>
<text x="110" y="113.9">PA3</text>
<text x="135.1" y="113.9">SWDIO</text>
<text x="135.1" y="111.4">SWCLK</text>
<text x="146.1" y="110.1">J1</text>
<text x="146.1" y="112.6">TC2030-NL</text>
<text x="206" y="108.8">VBUS</text>
<text x="207.1" y="113.9">CC1</text>
<text x="39.9" y="117.7">GND</text>
<text x="55.9" y="119">Y1</text>
<text x="86.9" y="116.4">PD0</text>
<text x="86.9" y="119">PD1</text>
<text x="110" y="116.4">PA4</text>
<text x="110" y="119">PA5</text>
<text x="135.1" y="116.4">SWO</text>
<text x="143.1" y="117.6" transform="rotate(-90 143.1 117.6)">GND</text>
<text x="207.1" y="116.4">CC2</text>
<text x="241.8" y="115.2">+5V</text>
<text x="247.7" y="118.2">U2</text>
<text x="57.1" y="121.5">8MHz</text>
<text x="66" y="121.5">R2</text>
<text x="69.9" y="121.5">47R</text>
<text x="86.9" y="124.1">PC13</text>
<text x="110" y="121.5">PA6</text>
<text x="110" y="124.1">PA7</text>
<text x="208" y="121.5">D-</text>
<text x="208" y="124.1">D-</text>
<text x="247.7" y="120.2">USBLC6-2P6</text>
<text x="39.4" y="130.4">22pF</text>
<text x="40.6" y="127.9">C6</text>
<text x="57.2" y="130.4">22pF</text>
<text x="58.4" y="127.9">C8</text>
<text x="86.9" y="126.6">PC14</text>
<text x="86.9" y="129.1">PC15</text>
<text x="108.8" y="131.7">PA10</text>
<text x="110" y="126.6">PA8</text>
<text x="110" y="129.1">PA9</text>
<text x="140.2" y="126.6">GND</text>
<text x="208" y="126.6">D+</text>
<text x="208" y="129.1">D+</text>
<text x="86.9" y="134.2">PB0</text>
<text x="86.9" y="136.8">PB1</text>
<text x="108.8" y="134.2">PA11</text>
<text x="108.8" y="136.8">PA12</text>
<text x="217.3" y="136.8">5k1</text>
<text x="218.3" y="134.2">R3</text>
<text x="231.1" y="134.2">R4</text>
<text x="231.1" y="136.8">5k1</text>
<text x="241.8" y="136.8">GND</text>
<text x="52.6" y="139.3">GND</text>
<text x="86.9" y="139.3">PB2</text>
<text x="86.9" y="141.8">PB3</text>
<text x="99.9" y="141.2" transform="rotate(-90 99.9 141.2)">U1</text>
<text x="108.8" y="139.3">PA13</text>
<text x="108.8" y="141.8">PA14</text>
<text x="195.2" y="140" transform="rotate(-90 195.2 140)">SHIELD</text>
<text x="202.8" y="140" transform="rotate(-90 202.8 140)">GND</text>
<text x="86.9" y="144.4">PB4</text>
<text x="86.9" y="146.9">PB5</text>
<text x="86.9" y="149.5">PB6</text>
<text x="104" y="148.8" transform="rotate(-90 104 148.8)">STM32F103C8Tx</text>
<text x="108.8" y="144.4">PA15</text>
<text x="224" y="145.6">GND</text>
<text x="86.9" y="152">PB7</text>
<text x="86.9" y="154.5">PB8</text>
<text x="196.1" y="154.5">GND</text>
<text x="86.9" y="159.6">PB10</text>
<text x="86.9" y="157.1">PB9</text>
<text x="86.9" y="162.2">PB11</text>
<text x="86.9" y="164.7">PB12</text>
<text x="86.9" y="167.2">PB13</text>
<text x="86.9" y="169.8">PB14</text>
<text x="86.9" y="172.3">PB15</text>
<text x="99.9" y="176" transform="rotate(-90 99.9 176)">VSS</text>
<text x="102.5" y="176" transform="rotate(-90 102.5 176)">VSSA</text>
<text x="98.3" y="187.6">GND</text>
</g>
<g font-size="1.8" fill="#a90000">
<text x="242.5" y="34">2</text>
<text x="89.5" y="41.7">1</text>
<text x="97.1" y="41.7">2</text>
<text x="127.6" y="41.7">1</text>
<text x="145.3" y="41.7">4</text>
<text x="175.8" y="39.1">3</text>
<text x="188.5" y="39.1">2</text>
<text x="242.5" y="36.6">3</text>
<text x="242.5" y="39.1">4</text>
<text x="38" y="42.9">1</text>
<text x="38" y="45.5">2</text>
<text x="89.5" y="46.7">3</text>
<text x="97.1" y="46.7">4</text>
<text x="127.6" y="46.7">2</text>
<text x="145.3" y="46.7">3</text>
<text x="182.6" y="46.4" transform="rotate(-90 182.6 46.4)">1</text>
<text x="242.5" y="62">2</text>
<text x="242.5" y="64.5">3</text>
<text x="242.5" y="67.1">4</text>
<text x="84.4" y="105.2">7</text>
<text x="96.3" y="102.3" transform="rotate(-90 96.3 102.3)">1</text>
<text x="98.8" y="102.9" transform="rotate(-90 98.8 102.9)">24</text>
<text x="101.3" y="102.9" transform="rotate(-90 101.3 102.9)">36</text>
<text x="103.9" y="102.9" transform="rotate(-90 103.9 102.9)">48</text>
<text x="106.4" y="102.3" transform="rotate(-90 106.4 102.3)">9</text>
<text x="114.3" y="105.2">10</text>
<text x="114.3" y="107.7">11</text>
<text x="132.6" y="105.2">3</text>
<text x="142" y="102.3" transform="rotate(-90 142 102.3)">1</text>
<text x="213.4" y="107.7">A4</text>
<text x="83.8" y="110.2">44</text>
<text x="114.3" y="110.2">12</text>
<text x="114.3" y="112.8">13</text>
<text x="132.6" y="112.8">2</text>
<text x="132.6" y="110.2">4</text>
<text x="213.4" y="112.8">A5</text>
<text x="84.4" y="115.3">5</text>
<text x="114.3" y="115.3">14</text>
<text x="114.3" y="117.9">15</text>
<text x="132.6" y="115.3">6</text>
<text x="213.3" y="115.3">B5</text>
<text x="84.4" y="122.9">2</text>
<text x="84.4" y="125.5">3</text>
<text x="114.3" y="120.4">16</text>
<text x="114.3" y="122.9">17</text>
<text x="114.3" y="125.5">29</text>
<text x="142" y="120.1" transform="rotate(-90 142 120.1)">5</text>
<text x="213.3" y="122.9">B7</text>
<text x="213.4" y="125.5">A6</text>
<text x="213.4" y="120.4">A7</text>
<text x="239.3" y="122.9">1</text>
<text x="239.3" y="125.5">3</text>
<text x="243.6" y="120.1" transform="rotate(-90 243.6 120.1)">5</text>
<text x="246.9" y="125.5">4</text>
<text x="246.9" y="122.9">6</text>
<text x="84.4" y="128">4</text>
<text x="114.3" y="128">30</text>
<text x="114.3" y="130.6">31</text>
<text x="213.3" y="128">B6</text>
<text x="243.6" y="130.2" transform="rotate(-90 243.6 130.2)">2</text>
<text x="83.8" y="133.1">18</text>
<text x="83.8" y="135.6">19</text>
<text x="114.3" y="133.1">32</text>
<text x="114.3" y="135.6">33</text>
<text x="83.8" y="138.2">20</text>
<text x="83.8" y="140.7">39</text>
<text x="83.8" y="143.3">40</text>
<text x="114.3" y="138.2">34</text>
<text x="114.3" y="140.7">37</text>
<text x="114.3" y="143.3">38</text>
<text x="83.8" y="145.8">41</text>
<text x="83.8" y="148.3">42</text>
<text x="194.1" y="144.8" transform="rotate(-90 194.1 144.8)">S1</text>
<text x="201.7" y="144.8" transform="rotate(-90 201.7 144.8)">A1</text>
<text x="83.8" y="150.9">43</text>
<text x="83.8" y="153.4">45</text>
<text x="83.8" y="156">46</text>
<text x="83.8" y="158.5">21</text>
<text x="83.8" y="161">22</text>
<text x="83.8" y="163.6">25</text>
<text x="83.8" y="166.1">26</text>
<text x="83.8" y="168.7">27</text>
<text x="83.8" y="171.2">28</text>
<text x="98.8" y="179.1" transform="rotate(-90 98.8 179.1)">23</text>
<text x="101.3" y="178.5" transform="rotate(-90 101.3 178.5)">8</text>
</g>
<g font-size="1.8" fill="#0f0f0f">
<text x="104.8" y="39">LINE-OUT</text>
<text x="104.1" y="49.2">NEUT-OUT</text>
<text x="77.5" y="105.1">NRST</text>
<text x="76.2" y="110.1">BOOT0</text>
<text x="219.6" y="112.7">CC1</text>
<text x="74.9" y="117.8">OSC_OUT 6</text>
<text x="76.2" y="115.2">OSC_IN</text>
<text x="218.3" y="115.2">CC2</text>
</g>
<g font-size="1.4" fill="#a90000">
<text x="41.7" y="100.7" transform="rotate(-90 41.7 100.7)">2</text>
<text x="41.7" y="108.8" transform="rotate(-90 41.7 108.8)">1</text>
</g>
<g font-size="1.1" fill="#a90000">
<text x="52.2" y="122.9">1</text>
<text x="54.4" y="125.9" transform="rotate(-90 54.4 125.9)">2</text>
<text x="54.4" y="121.5" transform="rotate(-90 54.4 121.5)">4</text>
<text x="56" y="122.9">3</text>
</g>
</svg>
